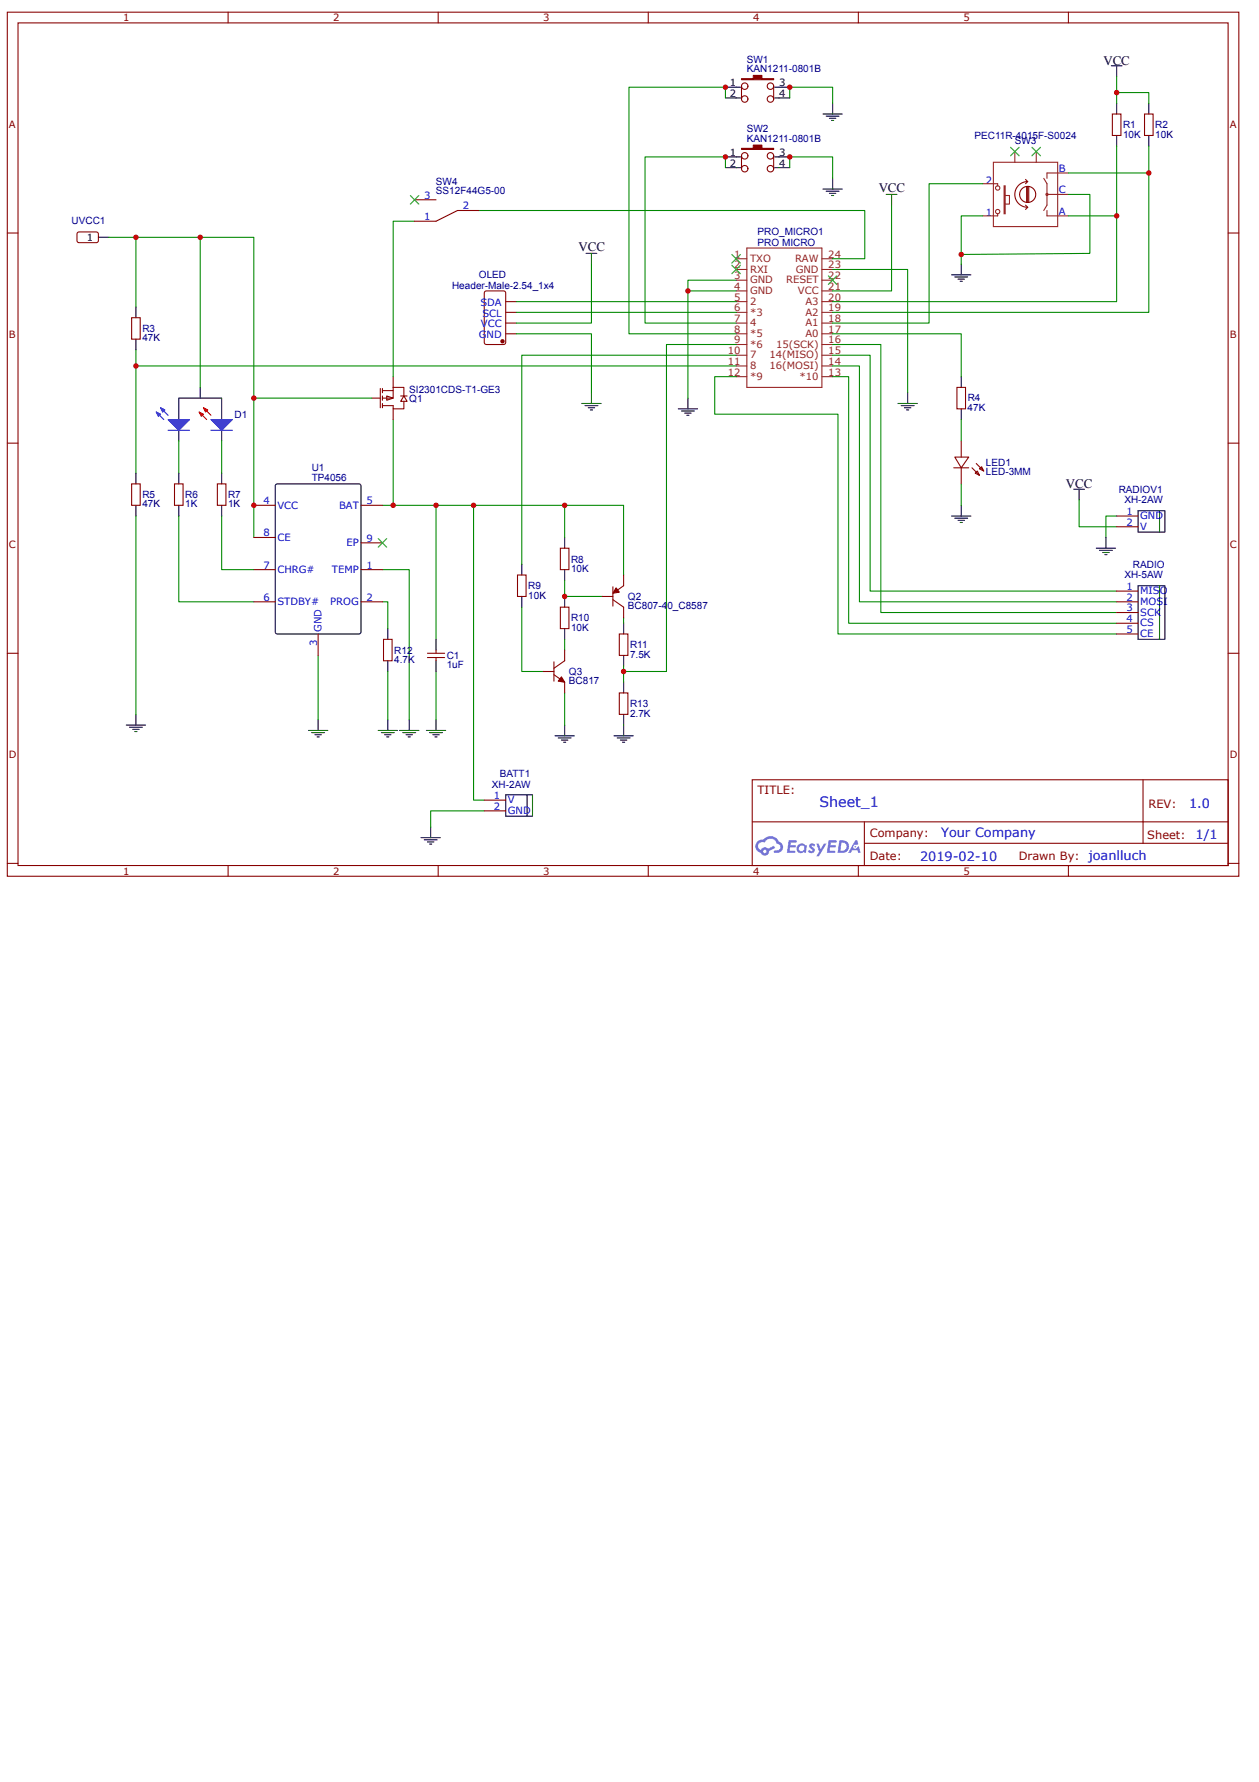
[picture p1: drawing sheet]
<svg xmlns="http://www.w3.org/2000/svg" width="210mm" height="297mm" viewBox="0 0 210 297" stroke-linecap="round" stroke-linejoin="round" font-family="sans-serif">
<g fill="none" stroke="#800" stroke-width=".18">
<path d="M1.2 2h205.3v144.1h-205.3zM3 3.8h201.8v140.5h-201.8zM38 2v1.8M73.1 2v1.8M108.1 2v1.8M143.1 2v1.8M178.1 2v1.8M1.2 38.8h1.8M204.8 38.8h1.7M1.2 73.9h1.8M204.8 73.9h1.7M1.2 108.9h1.8"/>
<path d="M204.8 108.9h1.7M125.4 130h79.4v14.3h-79.4zM125.4 137h79.3M144.1 137v7.1M190.6 130v10.6M1.2 143.9h1.8M38 144.3v1.8M73.1 144.3v1.8M108.1 144.3v1.8M143.1 144.3v1.8M144.1 140.6h60.6M178.1 144.3v1.8"/>
<path d="M204.8 143.9h1.7"/>
</g>
<g fill="#58f">
<path d="M135 140.7l.4-.1h.3l.2 .2-.2 .3a.24 .24 0 0 0-.2-.2 .24 .24 0 0 0-.2 .1v.1a.73 .73 0 0 1 .4 1l-.6 .1-.4-.3 .2-.3 .4 .3 .2-.2a.89 .89 0 0 1-.6-.9z"/>
<path d="M136.1 140.6h.4l.3 .9 .6-.9h.4l-1.3 2.1h-.4l.5-.7z"/>
<path d="M131.5 140.1h1.3l.1 .2-.2 .1h-.8l-.1 .5h.8l.1 .2-.2 .2h-.8v.5h.7l.2 .1v.2l-1.4 .1z"/>
<path d="M138.1 140.1h1.4v.2l-.2 .1h-.8v.5h.7l.2 .2-.2 .2h-.8l-.1 .5h.8l.1 .1v.2l-1.4 .1z"/>
<path d="M142.6 140.1h.3l.2 .6-.3 .2a.36 .36 0 0 0-.5 .1 .36 .36 0 0 0 .2 .5 .36 .36 0 0 0 .4-.3l.3-.1 .3 1.1h-.4l-.1-.5h-.9l-.3 .5h-.4z"/>
<path d="M139.9 140.1l-.3 2.1h.7a1.07 1.07 0 0 0 1.3-1.1 1.07 1.07 0 0 0-1.3-1zM140.3 140.4a.72 .72 0 0 1 .8 .9 .72 .72 0 0 1-1 .5z"/>
<path d="M133 140.9a.78 .78 0 0 0 0 1.1 .78 .78 0 0 0 1 .1l.4 .1 .1-1.2-.3-.1a.77 .77 0 0 0-1.2 0zM133.1 141.4a.5 .5 0 0 1 1 0 .5 .5 0 0 1-1 0z"/>
<path d="M126.3 140.3a1.11 1.11 0 0 0 .5 1.8 .73 .73 0 0 0 .8 .5 .73 .73 0 0 0 .6-.7l1-.5-.2-.4-.9 .5a.74 .74 0 0 0-1.3 .2 .7 .7 0 0 1-.3-1 .7 .7 0 0 1 1-.2 1.08 1.08 0 0 1 1.1-.7 1.08 1.08 0 0 1 .9 .9 .58 .58 0 0 1 .6 .7 .58 .58 0 0 1-.8 .3l-.3 .3a.92 .92 0 0 0 1.1 0 .96 .96 0 0 0 .5-.9 .96 .96 0 0 0-.7-.8 1.58 1.58 0 0 0-2.7-.4l-.4 .1zM127.2 141.9a.3 .3 0 0 1 .6 0 .3 .3 0 0 1-.6 0z"/>
<circle cx="142.6" cy="141.1" r=".13"/>
</g>
<g fill="none" stroke="#000" stroke-width=".18">
<path d="M16.4 39.6h1.8M147.7 32.4h1.8M148.6 32.4v1.8M97.7 42.2h1.8M98.6 42.2v1.8M29.8 69.9v-3.5h7.2v3.5M29.8 71.7v1.8M33.4 64.6v1.8M37 71.7v1.8M97 67.3h3.2M97.5 67.6h2.2M98.1 68h1"/>
<path d="M98.4 68.3h.4M98.6 65.5v1.8M113.1 68.1h3.2M113.6 68.5h2.2M114.2 68.9h1M114.5 69.2h.4M114.7 66.4v1.7M149.7 67.3h3.2M150.3 67.6h2.1M150.8 68h1.1M151.1 68.3h.4M151.3 65.5v1.8"/>
<path d="M158.7 86h3.2M159.2 86.4h2.1M159.7 86.7h1.1M160.1 87.1h.3M160.3 84.2v1.8M179 81.6h1.8M179.9 81.6v1.7"/>
</g>
<g fill="none" stroke="#8d2323" stroke-width=".18">
<path d="M122.7 50.3h1.8M122.7 52.1h1.8M122.7 53.9h1.8M122.7 55.6h1.8M122.7 57.4h1.8M122.7 59.2h1.8M122.7 48.5h1.8M122.7 44.9h1.8M122.7 43.1h1.8M122.7 46.7h1.8M124.5 41.3h12.5v23.3h-12.5zM137 50.3h1.8"/>
<path d="M137 52.1h1.8M137 53.9h1.8M137 55.6h1.8M137 57.4h1.8M137 59.2h1.8M137 48.5h1.8M137 44.9h1.8M137 43.1h1.8M137 46.7h1.8M122.7 61h1.8M122.7 62.8h1.8M137 61h1.8"/>
<path d="M137 62.8h1.8"/>
</g>
<path d="M18.2 39.6h24.1v50M148.6 34.2v14.3h-9.8M114.7 48.5h8M122.7 46.7h-8v19.7M138.8 44.9h12.5v20.6" fill="none" stroke="#080" stroke-width=".18"/>
<path d="M12.9 38.8l.3-.1h3l.2 .3v1.2l-.4 .3-2.9-.1-.3-.3v-1.1zM159 78h2.5M159.2 76.2h2.3l-1.2 1.8zM160.3 73.5v2.7M160.3 78v2.7M162 78l1.3 1.2M162.6 78.9l.3-.4 .4 .7zM162.8 77.3l1.2 1.2M163.3 78.2l.4-.4 .3 .7z" fill="none" stroke="#800" stroke-width=".18"/>
<path d="M28 69.9h3.6l-1.8 1.8z" fill="#00f"/>
<path d="M26.1 68.7l1.2 1.2M26.8 68l1.2 1.2M28 69.9h3.6l-1.8 1.8z" fill="none" stroke="#00f" stroke-width=".18"/>
<path d="M26.8 68l.7 .3-.4 .4z" fill="#00f"/>
<path d="M26.8 68l.7 .3-.4 .4z" fill="none" stroke="#00f" stroke-width=".18"/>
<path d="M26.1 68.7l.7 .3-.4 .4z" fill="#00f"/>
<path d="M26.1 68.7l.7 .3-.4 .4zM28 71.7h3.6" fill="none" stroke="#00f" stroke-width=".18"/>
<path d="M35.2 69.9h3.5l-1.7 1.8z" fill="#00f"/>
<path d="M35.2 69.9h3.5l-1.7 1.8z" fill="none" stroke="#00f" stroke-width=".18"/>
<path d="M33.2 68.7l1.3 1.2M33.9 68l1.3 1.2" fill="none" stroke="#f00" stroke-width=".18"/>
<path d="M33.9 68l.7 .3-.3 .4z" fill="#f00"/>
<path d="M33.9 68l.7 .3-.3 .4z" fill="none" stroke="#f00" stroke-width=".18"/>
<path d="M33.2 68.7l.7 .3-.3 .4z" fill="#f00"/>
<path d="M33.2 68.7l.7 .3-.3 .4z" fill="none" stroke="#f00" stroke-width=".18"/>
<path d="M35.2 71.7h3.5" fill="none" stroke="#00f" stroke-width=".18"/>
<g fill="none" stroke="#000" stroke-width=".18">
<path d="M22.7 51.2v1.8M22.7 56.5v1.8M22.7 78.9v1.8M29.8 78.9v1.8M37 78.9v1.8M160.3 62.8v1.8M160.3 68.1v1.8M22.7 84.2v1.8M29.8 84.2v1.8M37 84.2v1.8M46 80.8l.2-.1h13.6l.3 .1 .1 24.5-.2 .3-13.8 .1-.2-.2-.1-24.5zM87 94.1v1.7"/>
<path d="M87 99.4v1.8M94.1 89.6v1.8M94.1 95v1.7M94.1 99.4v1.8M22.7 119.1v1.8M53 120v1.8M64.7 104.8v1.8M64.7 110.1v1.8M64.7 120v1.8M68.2 120v1.8M72.7 106.6v1.8M72.7 110.1v1.8"/>
<path d="M72.7 120v1.8M94.1 104.8v1.8M104 103.9v1.8M104 109.2v1.8M104 113.7v1.8M104 119.1v3.6M21.1 120.9h3.2M21.6 121.2h2.1M22.1 121.6h1.1M22.5 121.9h.3M51.4 121.8h3.2M52 122.1h2.1"/>
<path d="M52.5 122.5h1.1M52.9 122.8h.3M63 121.8h3.3M63.6 122.1h2.1M64.1 122.5h1.1M64.5 122.8h.3M66.6 121.8h3.2M67.2 122.1h2.1M67.7 122.5h1.1M68.1 122.8h.3M70.2 139.6h3.2M70.7 140h2.2"/>
<path d="M71.1 121.8h3.2M71.6 122.1h2.2M71.8 137.8v1.8M72.2 122.5h1M72.5 122.8h.4M92.5 122.7h3.2M93.1 123h2.1M93.6 123.4h1.1M94 123.7h.3M94.1 120.9v1.8M102.4 122.7h3.2M102.9 123h2.1"/>
<path d="M103.4 123.4h1.1M103.8 123.7h.3M71.3 140.3h1M71.6 140.7h.4"/>
</g>
<g fill="none" stroke="#080" stroke-width=".18">
<path d="M22.7 39.6v11.6M33.4 39.6v25M22.7 58.3v20.6M122.7 59.2h-35.7v34.9M122.7 57.4h-11.6v54.5h-7.1M138.8 55.6h21.5v7.2M22.7 61h100M29.8 73.5v5.4M37 73.5v5.4M65.5 69.9v14.3M22.7 86v33.1M29.8 86v14.3h12.5"/>
<path d="M37 86v9h5.3M63.8 95h4.4v25M63.8 84.2h8.9v22.4M72.7 84.2h31.3v11.6M79 84.2v49.2h1.7M94.1 96.7v2.7h6.3M94.1 84.2v5.4M53 109.2v10.8M63.8 100.3h.9v4.5M64.7 111.9v8.1M72.7 111.9v8.1M87 101.2v10.7h3.6"/>
<path d="M94.1 106.6v1.8M94.1 115.5v5.4M104 103v.9M104 111v2.7M80.7 135.2h-8.9v2.6"/>
</g>
<g fill="none" stroke="#800" stroke-width=".18">
<path d="M21.9 53h1.5v3.5h-1.5zM159.5 64.6h1.5v3.5h-1.5zM21.9 80.7h1.5v3.5h-1.5zM29.1 80.7h1.4v3.5h-1.4zM36.2 80.7h1.5v3.5h-1.5zM42.3 84.2h3.6M42.3 95h3.6M42.3 89.6h3.6M60.2 84.2h3.6M60.2 95h3.6M60.2 90.5h3.6M86.3 95.8h1.4v3.6h-1.4z"/>
<path d="M93.4 91.4h1.5v3.6h-1.5zM42.3 100.3h3.6M53 105.7v3.5M60.2 100.3h3.6M63.9 106.6h1.5v3.5h-1.5zM71.3 109.6h2.8M71.3 108.9h2.8M72.7 108.4v.5M72.7 109.6v.5M93.4 101.2h1.5v3.6h-1.5zM103.3 105.7h1.4v3.5h-1.4zM103.3 115.5h1.4v3.6h-1.4z"/>
</g>
<path d="M64.5 66l1 .4-1 .3z" fill="#fefefe"/>
<g fill="none" stroke="#800" stroke-width=".18">
<path d="M80.8 48.6l.3-.1h2.9l.3 .2v8.4l-.2 .3h-3l-.3-.2-.1-8.4zM62 66.4h1.4M63.4 64.8v3.2M63.8 65.1h1.7M63.8 64.8v.7M63.8 66v.7M63.8 67.3v.7M64.5 66l1 .4-1 .3zM65.5 64.6h1.8v1.4M65.5 64.6v1.8h-1.7M65.5 62.8v1.8M65.5 68.1v1.8"/>
<path d="M66.8 66h1.1M67.3 66l.6 .9h-1.1zM67.3 66.9v1.2h-1.8v-.5h-1.7M186.2 86h3.5M186.2 87.8h3.5M186.2 98.5h3.5M186.2 100.3h3.5M186.2 102.1h3.5M186.2 103.9h3.5M186.2 105.7h3.5"/>
</g>
<path d="M138.8 57.4h8.1v44.7h39.3M138.8 59.2h6.3v39.3h41.1M42.3 66.4h19.7M122.7 62.8h-3.5v6.2h20.5v36.7h46.5M138.8 61h4.5v39.3h42.9M138.8 62.8h2.7v41.1h44.7M179.9 83.3v4.5h6.3M186.2 86h-1.8v3.6" fill="none" stroke="#080" stroke-width=".18"/>
<path d="M182.8 91.4h3.2M183.3 91.7h2.2M183.8 92.1h1.1M184.2 92.5h.4M184.4 89.6v1.8M189.7 85.1h3.6v3.6h-3.6zM189.7 97.6h3.6v9h-3.6zM193.3 85.1h.9v3.6h-.9M193.3 97.6h.9v9h-.9" fill="none" stroke="#000" stroke-width=".18"/>
<g fill="#000">
<path d="M122 42.4l1.4 1.4zM123.4 42.4l-1.4 1.4z"/>
<path d="M122 44.2l1.4 1.4zM123.4 44.2l-1.4 1.4z"/>
<path d="M138.1 46l1.4 1.4zM138.1 47.4l1.4-1.4z"/>
</g>
<path d="M122 42.4l1.4 1.4M122 44.2l1.4 1.4M123.4 42.4l-1.4 1.4M123.4 44.2l-1.4 1.4M138.1 46l1.4 1.4M139.5 46l-1.4 1.4" fill="none" stroke="#3c3" stroke-width=".18"/>
<circle cx="83.8" cy="56.9" r=".27" fill="#800"/>
<g fill="none" stroke="#800" stroke-width=".18">
<path d="M84.3 55.6h1.8M84.3 53.9h1.8M84.3 52.1h1.8M84.3 50.3h1.8"/>
<circle cx="83.8" cy="56.9" r=".27"/>
</g>
<path d="M86.1 55.6h12.5v9.9M86.1 50.3h36.6M86.1 52.1h36.6M98.6 44v9.9h-12.5M160.3 69.9v3.6M160.3 80.7v3.5" fill="none" stroke="#080" stroke-width=".18"/>
<path d="M137.2 19h3.2M137.7 19.4h2.2M138.3 19.7h1.1M138.8 17.2v1.8M120.9 26.2h1.8M120.9 27.9h1.8M137.2 31.5h3.2M137.7 31.9h2.2M138.3 32.2h1.1M138.6 20.1h.4M138.6 32.6h.4M138.8 29.7v1.8" fill="none" stroke="#000" stroke-width=".18"/>
<path d="M123.6 24.7h2v-.5h1.4v.5h2v.2h-5.4z" fill="#800"/>
<g fill="none" stroke="#800" stroke-width=".18">
<path d="M123.6 24.7h2v-.5h1.4v.5h2v.2h-5.4zM123.6 26v2.1M129 26v2.1"/>
<circle cx="124.2" cy="26" r=".54"/>
<circle cx="124.2" cy="28.1" r=".54"/>
<circle cx="128.5" cy="28.1" r=".54"/>
<circle cx="128.5" cy="26" r=".54"/>
</g>
<path d="M120.9 14.5h1.8M120.9 16.3h1.8M122.7 26.2h.7M122.7 27.9h.7M129.2 26.2h2.5M129.2 27.9h2.5" fill="none" stroke="#000" stroke-width=".18"/>
<path d="M123.6 13.1h2v-.5h1.4v.5h2v.2h-5.4z" fill="#800"/>
<g fill="none" stroke="#800" stroke-width=".18">
<path d="M123.6 13.1h2v-.5h1.4v.5h2v.2h-5.4zM123.6 14.4v2.1M129 14.4v2.1M185.5 19h1.4v3.6h-1.4zM190.8 19h1.4v3.6h-1.4zM69.1 36.9h3.6M69.1 33.3h3.6M76.3 35.1h3.5M90.6 111.9h1.8M92.4 112.5l1.7 1.2v1.8M92.4 110.3v3.2M94.1 108.4v1.7l-1.7 1.3"/>
<path d="M80.7 133.4h3.6M80.7 135.2h3.6"/>
<circle cx="124.2" cy="16.5" r=".54"/>
<circle cx="124.2" cy="14.4" r=".54"/>
<circle cx="128.5" cy="16.5" r=".54"/>
<circle cx="128.5" cy="14.4" r=".54"/>
</g>
<g fill="none" stroke="#000" stroke-width=".18">
<path d="M122.7 14.5h.7M122.7 16.3h.7M129.2 14.5h2.5M129.2 16.3h2.5M185.3 11h1.8M186.2 11v1.8M186.2 17.2v1.8M191.5 17.2v1.8M186.2 22.6v1.8M191.5 22.6v1.8M158.7 45.8h3.2M159.2 46.2h2.1"/>
<path d="M159.7 46.5h1.1M160.1 46.9h.3M160.3 44v1.8M84.3 132.5h3.6v3.6h-3.6zM87.9 132.5h.9v3.6h-.9"/>
</g>
<g fill="#000">
<path d="M68.4 32.6l1.4 1.4zM69.8 32.6l-1.4 1.4z"/>
<path d="M168.5 24.5l1.4 1.5zM169.9 24.5l-1.4 1.5z"/>
<path d="M172.1 24.5l1.4 1.5zM172.1 26l1.4-1.5z"/>
<path d="M63 89.8l1.5 1.4zM63 91.2l1.5-1.4z"/>
</g>
<path d="M68.4 32.6l1.4 1.4M69.8 32.6l-1.4 1.4M168.5 24.5l1.4 1.5M169.9 24.5l-1.4 1.5M172.1 24.5l1.4 1.5M173.5 24.5l-1.4 1.5M63 89.8l1.5 1.4M64.5 89.8l-1.5 1.4" fill="none" stroke="#3c3" stroke-width=".18"/>
<g fill="none" stroke="#8d2323" stroke-width=".18">
<path d="M163.8 30.6h2.5v.4M165.6 27h10.7v10.8h-10.7zM166.3 35.6v.4h-2.5M167.4 31h.2v4.6h-.2zM167.6 32.6h.7v1.4h-.7M169.2 25.3v1.7M172.8 25.3v1.7M174 29.7l.6 .9v3.6l-.6 .9M174.6 35.1v.9h3.5M174.6 32.4h3.5M178.1 28.8h-3.5v.9"/>
<circle cx="166.3" cy="35.3" r=".36"/>
<circle cx="166.3" cy="31.3" r=".36"/>
<circle cx="174.6" cy="32.4" r=".18"/>
</g>
<path d="M170 32.4a1.34 1.34 0 0 1 2-1.2 1.34 1.34 0 0 1 .1 2.3 1.34 1.34 0 0 1-2.1-.9v-.2M171 29.9l.3 .4M171 34.2l.3 .4M171.2 31.2v2.5M171.3 30.3a2.14 2.14 0 0 0-2.1 2.1 2.14 2.14 0 0 0 2.1 2.2M171.3 30.3l-.3 .3M171.3 31.2v2.5M171.3 34.6l-.3 .3M171.5 31.2v2.5" fill="none" stroke="#840000" stroke-width=".18"/>
<g fill="none" stroke="#080" stroke-width=".18">
<path d="M120.9 16.3v-1.8h-16v41.1h17.8M131.7 16.3v-1.8h7.1v2.7M186.2 15.4h5.3v1.8M186.2 12.8v4.4M69.1 36.9h-3.6v25.9M79.8 35.1h64.4v8h-5.4M120.9 27.9v-1.7h-13.4v27.7h15.2M131.7 27.9v-1.7h7.1v3.5M163.8 30.6h-8.9v23.3h-16.1M163.8 36h-3.5v8M178.1 36h8.1v14.3h-47.4M178.1 28.8h13.4v23.3h-52.7"/>
<path d="M178.1 32.4h3.6v9.8l-21.4 .2M186.2 24.4v11.6M191.5 24.4v4.4"/>
</g>
<path d="M76.3 35.1l-3.6 1.8" fill="none" stroke="#800000" stroke-width=".18"/>
<path d="M93.6 112.8l.5 .9-1-.2z" fill="#800"/>
<path d="M100.4 99.4h1.8M102.2 100l1.8 1.2v1.8M102.2 97.8v3.2M104 95.8v1.8l-1.3 .9M93.6 112.8l.5 .9-1-.2z" fill="none" stroke="#800" stroke-width=".18"/>
<path d="M102.7 98l.6 .7-1.1 .2z" fill="#800"/>
<path d="M102.7 98l.6 .7-1.1 .2z" fill="none" stroke="#800" stroke-width=".18"/>
<g fill="#c00">
<circle cx="22.7" cy="61" r=".45"/>
<circle cx="33.4" cy="39.6" r=".45"/>
<circle cx="22.7" cy="39.6" r=".45"/>
<circle cx="94.1" cy="84.2" r=".45"/>
<circle cx="65.5" cy="84.2" r=".45"/>
<circle cx="42.3" cy="84.2" r=".45"/>
<circle cx="104" cy="111.9" r=".45"/>
<circle cx="114.7" cy="48.5" r=".45"/>
<circle cx="94.1" cy="99.4" r=".45"/>
<circle cx="42.3" cy="66.4" r=".45"/>
<circle cx="160.3" cy="42.4" r=".45"/>
<circle cx="186.2" cy="36" r=".45"/>
<circle cx="191.5" cy="28.8" r=".45"/>
<circle cx="186.2" cy="15.4" r=".45"/>
<circle cx="131.7" cy="26.2" r=".45"/>
<circle cx="120.9" cy="26.2" r=".45"/>
<circle cx="120.9" cy="14.5" r=".45"/>
<circle cx="131.7" cy="14.5" r=".45"/>
<circle cx="72.7" cy="84.2" r=".45"/>
<circle cx="79" cy="84.2" r=".45"/>
</g>
<text font-size="2.4" fill="#00f" x="136.6" y="134.6">Sheet_1</text>
<g font-size="2.1">
<text x="184" y="10.8">VCC</text>
<text x="146.5" y="32.1">VCC</text>
<text x="96.5" y="41.9">VCC</text>
<text x="177.7" y="81.4">VCC</text>
</g>
<g font-size="2.1" fill="#00f">
<text x="198.3" y="134.7">1.0</text>
<text x="153.4" y="143.5">2019-02-10</text>
<text x="156.9" y="139.5">Your Company</text>
<text x="199.3" y="139.9">1/1</text>
</g>
<g font-size="1.9" fill="#800">
<text x="126.3" y="132.3">TITLE:</text>
<text x="191.5" y="134.7">REV:</text>
<text x="145" y="143.4">Date:</text>
<text x="145" y="139.5">Company:</text>
<text x="169.8" y="143.4">Drawn By: joanlluch</text>
<text x="191.3" y="139.8">Sheet:</text>
</g>
<g font-size="1.7" fill="#800">
<text x="20.5" y="3.5">1</text>
<text x="55.5" y="3.5">2</text>
<text x="90.6" y="3.5">3</text>
<text x="125.6" y="3.5">4</text>
<text x="160.6" y="3.5">5</text>
<text x="1.5" y="21.3">A</text>
<text x="205" y="21.3">A</text>
<text x="1.5" y="56.4">B</text>
<text x="205" y="56.4">B</text>
<text x="1.5" y="91.4">C</text>
<text x="205" y="91.4">C</text>
<text x="1.5" y="126.4">D</text>
<text x="205" y="126.4">D</text>
<text x="20.5" y="145.8">1</text>
<text x="55.5" y="145.8">2</text>
<text x="90.6" y="145.8">3</text>
<text x="125.6" y="145.8">4</text>
<text x="160.6" y="145.8">5</text>
</g>
<g font-size="1.7" fill="#000080">
<text x="124.5" y="10.4">SW1</text>
<text x="124.5" y="12">KAN1211-0801B</text>
<text x="124.5" y="23.7">KAN1211-0801B</text>
<text x="124.5" y="22">SW2</text>
<text x="162.5" y="23.2">PEC11R-4015F-S0024</text>
<text x="187.2" y="22.9">10K</text>
<text x="187.2" y="21.4">R1</text>
<text x="192.6" y="22.9">10K</text>
<text x="192.6" y="21.4">R2</text>
<text x="169.2" y="24.1">SW3</text>
<text x="72.7" y="32.4">SS12F44G5-00</text>
<text x="72.7" y="30.8">SW4</text>
<text x="11.9" y="37.4">UVCC1</text>
<text x="126.3" y="41">PRO MICRO</text>
<text x="126.3" y="39.2">PRO_MICRO1</text>
<text x="79.8" y="46.4">OLED</text>
<text x="75.4" y="48.2">Header-Male-2.54_1x4</text>
<text x="23.7" y="56.9">47K</text>
<text x="23.7" y="55.3">R3</text>
<text x="68.2" y="65.5">SI2301CDS-T1-GE3</text>
<text x="39.1" y="69.6">D1</text>
<text x="68.2" y="67">Q1</text>
<text x="161.3" y="68.5">47K</text>
<text x="161.3" y="66.9">R4</text>
<text x="164.4" y="77.6">LED1</text>
<text x="23.7" y="83">R5</text>
<text x="30.9" y="83">R6</text>
<text x="38" y="83">R7</text>
<text x="52" y="80.1">TP4056</text>
<text x="52" y="78.6">U1</text>
<text x="164.4" y="79.2">LED-3MM</text>
<text x="186.5" y="82.1">RADIOV1</text>
<text x="187.5" y="83.9">XH-2AW</text>
<text x="23.7" y="84.6">47K</text>
<text x="30.9" y="84.6">1K</text>
<text x="38" y="84.6">1K</text>
<text x="95.2" y="95.3">10K</text>
<text x="95.2" y="93.8">R8</text>
<text x="188.9" y="94.6">RADIO</text>
<text x="88.1" y="99.8">10K</text>
<text x="88.1" y="98.2">R9</text>
<text x="104.7" y="101.6">BC807-4</text>
<text x="104.7" y="100">Q2</text>
<text x="111.3" y="101.6">0_C8587</text>
<text x="187.5" y="96.4">XH-5AW</text>
<text x="95.2" y="105.1">10K</text>
<text x="95.2" y="103.6">R10</text>
<text x="65.7" y="110.5">4.7K</text>
<text x="65.7" y="109">R12</text>
<text x="74.5" y="111.4">1uF</text>
<text x="74.5" y="109.8">C1</text>
<text x="94.9" y="112.5">Q3</text>
<text x="105" y="109.6">7.5K</text>
<text x="105" y="108.1">R11</text>
<text x="94.9" y="114.1">BC817</text>
<text x="105" y="119.4">2.7K</text>
<text x="105" y="117.9">R13</text>
<text x="82" y="131.3">XH-2AW</text>
<text x="83.3" y="129.5">BATT1</text>
</g>
<g font-size="1.7">
<text x="121.7" y="14.4">1</text>
<text x="121.7" y="16.1">2</text>
<text x="129.9" y="14.4">3</text>
<text x="129.9" y="16.1">4</text>
<text x="121.7" y="26">1</text>
<text x="121.7" y="27.8">2</text>
<text x="129.9" y="26">3</text>
<text x="129.9" y="27.8">4</text>
<text x="14.5" y="40.1">1</text>
</g>
<g font-size="1.7" fill="#00f">
<text x="176.5" y="28.7">B</text>
<text x="70.7" y="33.1">3</text>
<text x="77.2" y="34.9">2</text>
<text x="164.4" y="36">1</text>
<text x="164.4" y="30.6">2</text>
<text x="176.5" y="32.2">C</text>
<text x="176.5" y="35.8">A</text>
<text x="70.7" y="36.7">1</text>
<text x="80.1" y="51">SDA</text>
<text x="80.4" y="52.8">SCL</text>
<text x="79.8" y="56.4">G</text>
<text x="80.2" y="54.6">VCC</text>
<text x="81.1" y="56.4">ND</text>
<text x="43.9" y="84.1">4</text>
<text x="43.9" y="89.4">8</text>
<text x="46.2" y="84.8">VCC</text>
<text x="56.5" y="84.8">BAT</text>
<text x="61.1" y="84.1">5</text>
<text x="187.8" y="85.8">1</text>
<text x="187.8" y="87.6">2</text>
<text x="190.1" y="86.6">GND</text>
<text x="190.1" y="88.3">V</text>
<text x="43.9" y="94.8">7</text>
<text x="46.2" y="90.1">CE</text>
<text x="46.2" y="95.5">CHRG#</text>
<text x="55.3" y="95.5">TEMP</text>
<text x="57.8" y="91">EP</text>
<text x="61.1" y="94.8">1</text>
<text x="61.1" y="90.3">9</text>
<text x="43.9" y="100.1">6</text>
<text x="46.2" y="100.9">STDBY#</text>
<text x="55.1" y="100.9">PROG</text>
<text x="61.1" y="100.1">2</text>
<text x="187.8" y="98.3">1</text>
<text x="187.8" y="100.1">2</text>
<text x="187.8" y="101.9">3</text>
<text x="190.1" y="99.1">MISO</text>
<text x="190.1" y="100.9">MOSI</text>
<text x="52.9" y="107.6" transform="rotate(-90 52.9 107.6)">3</text>
<text x="53.6" y="105.3" transform="rotate(-90 53.6 105.3)">GND</text>
<text x="187.8" y="103.7">4</text>
<text x="187.8" y="105.5">5</text>
<text x="190.1" y="102.6">SCK</text>
<text x="190.1" y="104.4">CS</text>
<text x="190.1" y="106.2">CE</text>
<text x="82.4" y="133.2">1</text>
<text x="82.4" y="135">2</text>
<text x="84.7" y="133.9">V</text>
<text x="84.7" y="135.7">GND</text>
</g>
<g font-size="1.7" fill="#8d2323">
<text x="122.4" y="46.5">3</text>
<text x="122.4" y="44.7">2</text>
<text x="122.4" y="43">1</text>
<text x="125.1" y="47.2">GND</text>
<text x="125.1" y="45.5">RXI</text>
<text x="125.1" y="43.7">TXO</text>
<text x="131.1" y="47.2">RESET</text>
<text x="132.5" y="43.7">RAW</text>
<text x="132.7" y="45.5">GND</text>
<text x="138.1" y="44.7">23</text>
<text x="138.1" y="43">24</text>
<text x="138.1" y="46.5">22</text>
<text x="122.4" y="50.1">5</text>
<text x="122.4" y="51.9">6</text>
<text x="122.4" y="53.7">7</text>
<text x="122.4" y="48.3">4</text>
<text x="125.1" y="50.8">2</text>
<text x="125.1" y="52.6">*3</text>
<text x="125.1" y="49">GND</text>
<text x="133" y="49">VCC</text>
<text x="134.3" y="52.6">A2</text>
<text x="134.3" y="50.8">A3</text>
<text x="138.1" y="53.7">18</text>
<text x="138.1" y="51.9">19</text>
<text x="138.1" y="50.1">20</text>
<text x="138.1" y="48.3">21</text>
<text x="121.3" y="59">10</text>
<text x="122.4" y="55.5">8</text>
<text x="122.4" y="57.2">9</text>
<text x="125.1" y="54.4">4</text>
<text x="125.1" y="56.2">*5</text>
<text x="125.1" y="58">*6</text>
<text x="125.1" y="59.8">7</text>
<text x="128.3" y="59.8">14(MISO)</text>
<text x="129.4" y="58">15(SCK)</text>
<text x="134.3" y="56.2">A0</text>
<text x="134.3" y="54.4">A1</text>
<text x="138.1" y="59">15</text>
<text x="138.1" y="57.2">16</text>
<text x="138.1" y="55.5">17</text>
<text x="121.3" y="60.8">11</text>
<text x="121.3" y="62.6">12</text>
<text x="125.1" y="61.5">8</text>
<text x="125.1" y="63.3">*9</text>
<text x="128.3" y="61.5">16(MOSI)</text>
<text x="133.3" y="63.3">*10</text>
<text x="138.1" y="62.6">13</text>
<text x="138.1" y="60.8">14</text>
</g>
</svg>
